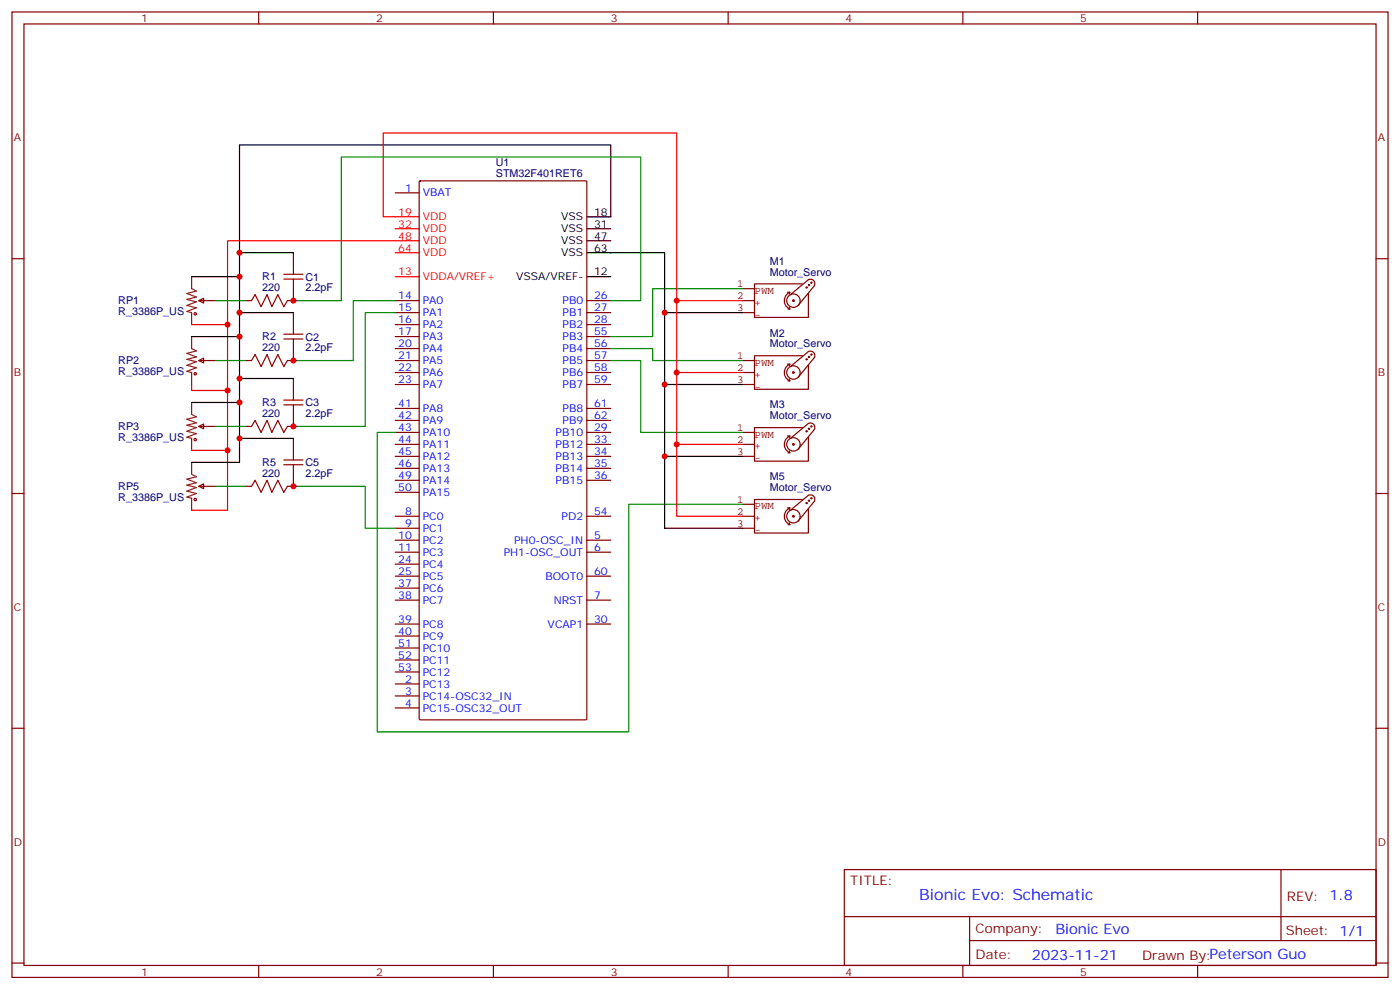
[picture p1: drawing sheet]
<svg xmlns="http://www.w3.org/2000/svg" width="412mm" height="292mm" viewBox="0 0 412 292" stroke-linecap="round" stroke-linejoin="round" font-family="sans-serif">
<g fill="none" stroke="#870000" stroke-width=".35">
<path d="M3.5 3.5h405.4v284.4h-405.4zM7.1 7.1h398.2v277.2h-398.2zM76.2 3.5v3.6M145.3 3.5v3.6M214.5 3.5v3.6M283.6 3.5v3.6M352.8 3.5v3.6M116.4 56.8h7.1M123.5 53.4l.3-.1h48.7l.3 .1 .1 158.3-.2 .3h-48.9l-.3-.2zM3.5 76.2h3.6M86.4 74.4v3.6M405.3 76.2h3.6"/>
<path d="M58.6 88.5l1.4-.7v1.5zM58.6 88.5h4.9M72.3 88.5h1.8M86.4 85v3.5h-1.7M86.4 92.1v3.5M116.4 88.5h7.1M116.4 92.1h7.1M116.4 95.6h7.1M116.4 99.1h7.1M172.9 88.5h7M172.9 92.1h7M172.9 95.6h7"/>
<path d="M172.9 99.1h7M58.6 106.2l1.4-.7v1.4zM58.6 106.2h4.9M72.3 106.2h1.8M86.4 102.7v3.5h-1.7M86.4 111.5v3.5M116.4 102.7h7.1M116.4 106.2h7.1M116.4 109.7h7.1M116.4 113.2h7.1M172.9 102.7h7M172.9 106.2h7"/>
<path d="M172.9 109.7h7M172.9 113.2h7M58.6 125.6l1.4-.7v1.4zM58.6 125.6h4.9M72.3 125.6h1.8M86.4 122.1v3.5h-1.7M86.4 139.7v3.5h-1.7M86.4 129.1v3.5M116.4 127.4h7.1M116.4 130.9h7.1M116.4 134.4h7.1M116.4 137.9h7.1"/>
<path d="M116.4 120.3h7.1M116.4 123.8h7.1M172.9 127.4h7M172.9 130.9h7M172.9 134.4h7M172.9 137.9h7M172.9 120.3h7M172.9 123.8h7M3.5 145.3h3.6M58.6 143.2l1.4-.7v1.4zM58.6 143.2h4.9M72.3 143.2h1.8"/>
<path d="M116.4 141.5h7.1M116.4 145h7.1M116.4 152h7.1M116.4 155.6h7.1M116.4 159.1h7.1M172.9 141.5h7M172.9 152h7M172.9 159.1h7M405.3 145.3h3.6M116.4 162.6h7.1M116.4 166.2h7.1M116.4 169.7h7.1"/>
<path d="M116.4 173.2h7.1M116.4 176.7h7.1M172.9 162.6h7M172.9 169.7h7M172.9 176.7h7M116.4 183.8h7.1M116.4 187.3h7.1M116.4 190.9h7.1M116.4 194.4h7.1M116.4 197.9h7.1M172.9 183.8h7M3.5 214.5h3.6"/>
<path d="M116.4 201.4h7.1M116.4 205h7.1M116.4 208.5h7.1M405.3 214.5h3.6M248.7 256.1h156.6v28.2h-156.6zM377.3 256.1v20.9M248.7 270h156.5M285.6 277h119.6M285.6 270v14.1M3.5 283.6h3.6M76.2 284.3v3.6M145.3 284.3v3.6"/>
<path d="M214.5 284.3v3.6M283.6 284.3v3.6M352.8 284.3v3.6M405.3 283.6h3.6"/>
</g>
<g fill="none" stroke="#000" stroke-width=".35">
<path d="M70.6 74.4h15.8M172.9 63.9h7v-21.2h-109.3v93.5h-14.2M172.9 74.4h22.9v81.2h22.9M172.9 67.4h7M172.9 70.9h7M56.4 99.1h14.2M56.4 81.5h14.2M70.6 92.1h15.8M172.9 81.5h7M195.8 92.1h22.9M56.4 118.5h14.2M70.6 111.5h15.8"/>
<path d="M195.8 113.2h22.9M70.6 129.1h15.8M195.8 134.4h22.9"/>
</g>
<path d="M116.4 67.4h7.1M116.4 74.4h7.1M123.5 70.9h-56.5v79.4h-10.6M123.5 63.9h-10.6v-24.7h86.4v112.8h19.4M56.4 95.6h10.6M116.4 81.5h7.1M199.3 88.5h19.4M56.4 113.2v1.8h10.6M199.3 109.7h19.4M56.4 132.6h10.6M199.3 130.9h19.4" fill="none" stroke="#f00" stroke-width=".35"/>
<g fill="none" stroke="#850000" stroke-width=".35">
<path d="M218.7 85h3.5M218.7 88.5h3.5M218.7 92.1h3.5M232 86.1h.7M232.1 91h.6M232.5 90.5l.2 .5M232.7 86.1l-.2 .5M232.7 86.1a2.68 2.68 0 0 0-1.7 2.4 2.68 2.68 0 0 0 1.7 2.5M234 88.5l-.3-.2-.2 .2 .4 .2M235.7 88.5a1.98 1.98 0 0 0-2.9-1.7 1.98 1.98 0 0 0-.2 3.4 1.98 1.98 0 0 0 3.1-1.5M236.4 83.6h-14.2v9.9h15.9v-7.1M237.8 84.7l-.2-.2-.2 .2 .3 .1"/>
<path d="M238.5 84l-.2-.2-.2 .2 .3 .1M239.2 83.3l-.2-.2-.2 .2 .3 .1M239.9 84.1a1.31 1.31 0 0 0-.3-1.5 1.31 1.31 0 0 0-1.5-.2l-5.3 4.4M239.9 84.1l-4.8 5.9M218.7 106.2h3.5M218.7 109.7h3.5M218.7 113.2h3.5M232 107.2h.7M232.1 112.2h.6M232.5 111.7l.2 .5M232.7 107.2l-.2 .6M232.7 107.2a2.68 2.68 0 0 0-1.7 2.5 2.68 2.68 0 0 0 1.7 2.5"/>
<path d="M232.8 108l5.3-4.5a1.31 1.31 0 0 1 1.5 .3 1.31 1.31 0 0 1 .3 1.5l-4.8 5.8M234 109.7l-.3-.2-.2 .2 .4 .2M235.7 109.7a1.98 1.98 0 0 0-2.9-1.7 1.98 1.98 0 0 0-.2 3.4 1.98 1.98 0 0 0 3.1-1.5M236.4 104.8h-14.2v9.9h15.9v-7.1M237.8 105.8l-.2-.1-.2 .1 .3 .1M238.5 105.1l-.2-.1-.2 .1 .3 .1M239.2 104.4l-.2-.2-.2 .2 .3 .1M218.7 127.4h3.5M218.7 130.9h3.5M218.7 134.4h3.5M232 128.4h.7M232.1 133.3h.6"/>
<path d="M232.5 132.8l.2 .5M232.7 128.4l-.2 .5M232.7 128.4a2.68 2.68 0 0 0-1.7 2.5 2.68 2.68 0 0 0 1.7 2.4M232.8 129.1l5.3-4.4a1.31 1.31 0 0 1 1.5 .2 1.31 1.31 0 0 1 .3 1.6l-4.8 5.8M234 130.9l-.3-.3-.2 .3 .4 .1M235.7 130.9a1.98 1.98 0 0 0-2.9-1.7 1.98 1.98 0 0 0-.2 3.3 1.98 1.98 0 0 0 3.1-1.4M236.4 125.9h-14.2v9.9h15.9v-7M237.8 127l-.2-.2-.2 .2 .3 .1M238.5 126.3l-.2-.2-.2 .2 .3 .1M239.2 125.6l-.2-.2-.2 .2 .3 .1M218.7 148.5h3.5M218.7 152h3.5"/>
<path d="M218.7 155.6h3.5M232 149.6h.7M232.1 154.5h.6M232.5 154l.2 .5M232.7 149.6l-.2 .5M232.7 149.6a2.68 2.68 0 0 0-1.7 2.4 2.68 2.68 0 0 0 1.7 2.5M232.8 150.3l5.3-4.4a1.31 1.31 0 0 1 1.5 .2 1.31 1.31 0 0 1 .3 1.5l-4.8 5.9M234 152l-.3-.2-.2 .2 .4 .2M235.7 152a1.98 1.98 0 0 0-2.9-1.7 1.98 1.98 0 0 0-.2 3.4 1.98 1.98 0 0 0 3.1-1.5M236.4 147.1h-14.2v9.9h15.9v-7.1M237.8 148.2l-.2-.2-.2 .2 .3 .1M238.5 147.5l-.2-.2-.2 .2 .3 .1"/>
<path d="M239.2 146.8l-.2-.2-.2 .2 .3 .1"/>
</g>
<g fill="none" stroke="#a10000" stroke-width=".35">
<path d="M86.4 78v2.8M74.1 88.5l1-1.7 1.8 3.5 1.8-3.5 1.4 3.5 1.7-3.5 1.8 3.5 1.1-1.8M83.6 82.2h5.7M83.6 80.8h5.7M83.6 99.8h5.7M83.6 98.4h5.7M86.4 82.2v2.8M86.4 95.6v2.8M86.4 99.8v2.9M74.1 106.2l1-1.8 1.8 3.6 1.8-3.6 1.4 3.6 1.7-3.6 1.8 3.6 1.1-1.8M83.6 117.8h5.7M83.6 119.2h5.7"/>
<path d="M86.4 115v2.8M86.4 119.2v2.9M74.1 125.6l1-1.8 1.8 3.6 1.8-3.6 1.4 3.6 1.7-3.6 1.8 3.6 1.1-1.8M83.6 135.5h5.7M83.6 136.9h5.7M86.4 132.6v2.9M86.4 136.9v2.8M74.1 143.2l1-1.7 1.8 3.5 1.8-3.5 1.4 3.5 1.7-3.5 1.8 3.5 1.1-1.8"/>
<circle cx="57.5" cy="92.4" r=".35"/>
<circle cx="57.5" cy="110.1" r=".35"/>
<circle cx="57.5" cy="129.5" r=".35"/>
<circle cx="57.5" cy="147.1" r=".35"/>
</g>
<path d="M56.4 81.5v3.5l1.5 .7-2.9 .7 2.9 1.1-2.9 .7 2.9 .7-2.9 1.1 2.9 .7-2.9 1 1.4 .4v3.5M56.4 99.1v3.6l1.5 .7-2.9 .7 2.9 1-2.9 .7 2.9 .7-2.9 1.1 2.9 .7-2.9 1.1 1.4 .3v3.5M56.4 118.5v3.6l1.5 .7-2.9 .7 2.9 1-2.9 .7 2.9 .7-2.9 1.1 2.9 .7-2.9 1.1 1.4 .3v3.5M56.4 136.2v3.5l1.5 .7-2.9 .7 2.9 1.1-2.9 .7 2.9 .7-2.9 1 2.9 .7-2.9 1.1 1.4 .4v3.5" fill="none" stroke="#8c2424" stroke-width=".35"/>
<path d="M63.5 88.5h8.8M86.4 88.5h14.1v-42.3h88.2v42.3h-8.8M116.4 88.5h-12.3v17.7h-17.7M116.4 92.1h-8.8v33.5h-21.2M218.7 85h-26.4v14.1h-12.4M63.5 106.2h8.8M179.9 106.2h8.8v21.2h30M179.9 102.7h12.4v3.5h26.4M63.5 125.6h8.8M116.4 127.4h-5.3v88.1h74.1v-67h33.5M63.5 143.2h8.8M86.4 143.2h21.2v12.4h8.8" fill="none" stroke="#008700" stroke-width=".35"/>
<g fill="#c00">
<circle cx="195.8" cy="134.4" r=".88"/>
<circle cx="195.8" cy="113.2" r=".88"/>
<circle cx="195.8" cy="92.1" r=".88"/>
<circle cx="199.3" cy="88.5" r=".88"/>
<circle cx="199.3" cy="109.7" r=".88"/>
<circle cx="199.3" cy="130.9" r=".88"/>
<circle cx="86.4" cy="125.6" r=".88"/>
<circle cx="86.4" cy="106.2" r=".88"/>
<circle cx="86.4" cy="88.5" r=".88"/>
<circle cx="70.6" cy="74.4" r=".88"/>
<circle cx="70.6" cy="92.1" r=".88"/>
<circle cx="70.6" cy="111.5" r=".88"/>
<circle cx="70.6" cy="118.5" r=".88"/>
<circle cx="70.6" cy="99.1" r=".88"/>
<circle cx="70.6" cy="81.5" r=".88"/>
<circle cx="67" cy="132.6" r=".88"/>
<circle cx="67" cy="115" r=".88"/>
<circle cx="67" cy="95.6" r=".88"/>
<circle cx="70.6" cy="129.1" r=".88"/>
<circle cx="86.4" cy="143.2" r=".88"/>
</g>
<text font-size="4.6" fill="#00f" x="270.8" y="265.1">Bionic Evo: Schematic</text>
<g font-size="4.2" fill="#00f">
<text x="310.9" y="274.9">Bionic Evo</text>
<text x="304" y="282.7">2023-11-21</text>
</g>
<g font-size="3.9" fill="#800">
<text x="250.5" y="260.7">TITLE:</text>
<text x="379.1" y="265.4">REV: 1.8</text>
<text x="287.4" y="274.9">Company:</text>
<text x="378.7" y="275.5">Sheet: 1/1</text>
<text x="287.4" y="282.6">Date:</text>
<text x="336.4" y="282.7">Drawn By:Peterson Guo</text>
</g>
<g font-size="3.2" fill="#800">
<text x="41.6" y="6.5">1</text>
<text x="110.8" y="6.5">2</text>
<text x="179.9" y="6.5">3</text>
<text x="249.1" y="6.5">4</text>
<text x="318.2" y="6.5">5</text>
<text x="4.1" y="41.6">A</text>
<text x="405.9" y="41.6">A</text>
<text x="4.1" y="110.8">B</text>
<text x="405.9" y="110.8">B</text>
<text x="4.1" y="179.9">C</text>
<text x="405.9" y="179.9">C</text>
<text x="4.1" y="249.1">D</text>
<text x="405.9" y="249.1">D</text>
<text x="41.6" y="287.3">1</text>
<text x="110.8" y="287.3">2</text>
<text x="179.9" y="287.3">3</text>
<text x="249.1" y="287.3">4</text>
<text x="318.2" y="287.3">5</text>
</g>
<g font-size="3.2" fill="#000080">
<text x="146.1" y="52.2">STM32F401RET6</text>
<text x="146.1" y="49">U1</text>
<text x="226.7" y="77.9">M1</text>
<text x="77.3" y="82.6">R1</text>
<text x="90" y="82.7">C1</text>
<text x="226.7" y="81.2">Motor_Servo</text>
<text x="34.9" y="89.7">RP1</text>
<text x="77.3" y="85.7">220</text>
<text x="90" y="85.8">2.2pF</text>
<text x="34.9" y="92.9">R_3386P_US</text>
<text x="77.3" y="100.2">R2</text>
<text x="90" y="100.3">C2</text>
<text x="226.7" y="99.1">M2</text>
<text x="34.9" y="107.3">RP2</text>
<text x="77.3" y="103.4">220</text>
<text x="90" y="103.4">2.2pF</text>
<text x="226.7" y="102.3">Motor_Servo</text>
<text x="34.9" y="110.5">R_3386P_US</text>
<text x="77.3" y="119.6">R3</text>
<text x="90" y="119.7">C3</text>
<text x="77.3" y="122.8">220</text>
<text x="90" y="122.8">2.2pF</text>
<text x="226.7" y="123.5">Motor_Servo</text>
<text x="226.7" y="120.3">M3</text>
<text x="34.9" y="129.9">R_3386P_US</text>
<text x="34.9" y="126.7">RP3</text>
<text x="77.3" y="137.3">R5</text>
<text x="90" y="137.3">C5</text>
<text x="77.3" y="140.4">220</text>
<text x="90" y="140.5">2.2pF</text>
<text x="226.7" y="141.4">M5</text>
<text x="34.9" y="147.6">R_3386P_US</text>
<text x="34.9" y="144.4">RP5</text>
<text x="226.7" y="144.7">Motor_Servo</text>
</g>
<g font-size="3.2" fill="#00f">
<text x="119.3" y="56.4">1</text>
<text x="124.5" y="57.9">VBAT</text>
<text x="117.3" y="88.2">14</text>
<text x="124.5" y="89.6">PA0</text>
<text x="165.7" y="89.6">PB0</text>
<text x="175" y="88.2">26</text>
<text x="117.3" y="91.7">15</text>
<text x="117.3" y="95.2">16</text>
<text x="124.5" y="93.1">PA1</text>
<text x="165.7" y="93.1">PB1</text>
<text x="175" y="91.7">27</text>
<text x="175" y="95.2">28</text>
<text x="117.3" y="98.8">17</text>
<text x="124.5" y="96.7">PA2</text>
<text x="124.5" y="100.2">PA3</text>
<text x="165.7" y="96.7">PB2</text>
<text x="165.7" y="100.2">PB3</text>
<text x="175" y="98.8">55</text>
<text x="117.3" y="102.3">20</text>
<text x="117.3" y="105.8">21</text>
<text x="124.5" y="103.7">PA4</text>
<text x="124.5" y="107.2">PA5</text>
<text x="165.7" y="103.7">PB4</text>
<text x="165.7" y="107.2">PB5</text>
<text x="175" y="102.3">56</text>
<text x="175" y="105.8">57</text>
<text x="117.3" y="109.4">22</text>
<text x="117.3" y="112.9">23</text>
<text x="124.5" y="110.8">PA6</text>
<text x="165.7" y="110.8">PB6</text>
<text x="175" y="109.4">58</text>
<text x="175" y="112.9">59</text>
<text x="117.3" y="119.9">41</text>
<text x="124.5" y="114.3">PA7</text>
<text x="165.7" y="114.3">PB7</text>
<text x="175" y="119.9">61</text>
<text x="117.3" y="123.5">42</text>
<text x="124.5" y="121.4">PA8</text>
<text x="124.5" y="124.9">PA9</text>
<text x="165.7" y="121.4">PB8</text>
<text x="165.7" y="124.9">PB9</text>
<text x="175" y="123.5">62</text>
<text x="117.3" y="127">43</text>
<text x="117.3" y="130.5">44</text>
<text x="124.5" y="128.4">PA10</text>
<text x="124.5" y="131.9">PA11</text>
<text x="163.7" y="128.4">PB10</text>
<text x="163.7" y="131.9">PB12</text>
<text x="175" y="127">29</text>
<text x="175" y="130.5">33</text>
<text x="117.3" y="134.1">45</text>
<text x="117.3" y="137.6">46</text>
<text x="124.5" y="135.5">PA12</text>
<text x="163.7" y="135.5">PB13</text>
<text x="175" y="134.1">34</text>
<text x="175" y="137.6">35</text>
<text x="117.3" y="141.1">49</text>
<text x="124.5" y="139">PA13</text>
<text x="124.5" y="142.5">PA14</text>
<text x="163.7" y="139">PB14</text>
<text x="163.7" y="142.5">PB15</text>
<text x="175" y="141.1">36</text>
<text x="117.3" y="144.6">50</text>
<text x="124.5" y="146.1">PA15</text>
<text x="119.3" y="151.7">8</text>
<text x="119.3" y="155.2">9</text>
<text x="124.5" y="153.1">PC0</text>
<text x="165.4" y="153.1">PD2</text>
<text x="175" y="151.7">54</text>
<text x="117.3" y="158.8">10</text>
<text x="124.5" y="156.6">PC1</text>
<text x="124.5" y="160.2">PC2</text>
<text x="151.4" y="160.2">PH0-OSC_IN</text>
<text x="175" y="158.8">5</text>
<text x="117.3" y="162.3">11</text>
<text x="117.3" y="165.8">24</text>
<text x="124.5" y="163.7">PC3</text>
<text x="124.5" y="167.2">PC4</text>
<text x="148.4" y="163.7">PH1-OSC_OUT</text>
<text x="175" y="162.3">6</text>
<text x="117.3" y="169.3">25</text>
<text x="117.3" y="172.9">37</text>
<text x="124.5" y="170.7">PC5</text>
<text x="160.7" y="170.7">BOOT0</text>
<text x="175" y="169.3">60</text>
<text x="117.3" y="176.4">38</text>
<text x="124.5" y="174.3">PC6</text>
<text x="124.5" y="177.8">PC7</text>
<text x="163.1" y="177.8">NRST</text>
<text x="175" y="176.4">7</text>
<text x="117.3" y="183.4">39</text>
<text x="124.5" y="184.9">PC8</text>
<text x="161.3" y="184.9">VCAP1</text>
<text x="175" y="183.4">30</text>
<text x="117.3" y="187">40</text>
<text x="117.3" y="190.5">51</text>
<text x="124.5" y="188.4">PC9</text>
<text x="124.5" y="191.9">PC10</text>
<text x="117.3" y="194">52</text>
<text x="117.3" y="197.6">53</text>
<text x="124.5" y="195.4">PC11</text>
<text x="119.3" y="201.1">2</text>
<text x="124.5" y="202.5">PC13</text>
<text x="124.5" y="199">PC12</text>
<text x="119.3" y="204.6">3</text>
<text x="119.3" y="208.1">4</text>
<text x="124.5" y="206">PC14-OSC32_IN</text>
<text x="124.5" y="209.6">PC15-OSC32_OUT</text>
</g>
<g font-size="3.2" fill="#f00">
<text x="117.3" y="63.5">19</text>
<text x="124.5" y="64.9">VDD</text>
<text x="117.3" y="67">32</text>
<text x="117.3" y="70.6">48</text>
<text x="124.5" y="68.4">VDD</text>
<text x="124.5" y="72">VDD</text>
<text x="117.3" y="74.1">64</text>
<text x="124.5" y="75.5">VDD</text>
<text x="117.3" y="81.1">13</text>
<text x="124.5" y="82.6">VDDA/VREF+</text>
</g>
<g font-size="3.2">
<text x="165.3" y="64.9">VSS</text>
<text x="175" y="63.5">18</text>
<text x="165.3" y="68.4">VSS</text>
<text x="165.3" y="72">VSS</text>
<text x="175" y="67">31</text>
<text x="175" y="70.6">47</text>
<text x="165.3" y="75.5">VSS</text>
<text x="175" y="74.1">63</text>
<text x="152" y="82.6">VSSA/VREF-</text>
<text x="175" y="81.1">12</text>
</g>
<g font-size="3.2" fill="#840000">
<text x="217.2" y="84.7">1</text>
<text x="217.2" y="88.2">2</text>
<text x="222.3" y="86.5">PWM</text>
<text x="217.2" y="91.7">3</text>
<text x="222.3" y="90">+</text>
<text x="222.3" y="93.6">-</text>
<text x="217.2" y="105.8">1</text>
<text x="222.3" y="107.7">PWM</text>
<text x="217.2" y="109.4">2</text>
<text x="217.2" y="112.9">3</text>
<text x="222.3" y="111.2">+</text>
<text x="222.3" y="114.7">-</text>
<text x="217.2" y="127">1</text>
<text x="217.2" y="130.5">2</text>
<text x="222.3" y="128.9">PWM</text>
<text x="217.2" y="134.1">3</text>
<text x="222.3" y="132.4">+</text>
<text x="222.3" y="135.9">-</text>
<text x="217.2" y="148.2">1</text>
<text x="217.2" y="151.7">2</text>
<text x="217.2" y="155.2">3</text>
<text x="222.3" y="150">PWM</text>
<text x="222.3" y="153.5">+</text>
<text x="222.3" y="157.1">-</text>
</g>
</svg>
